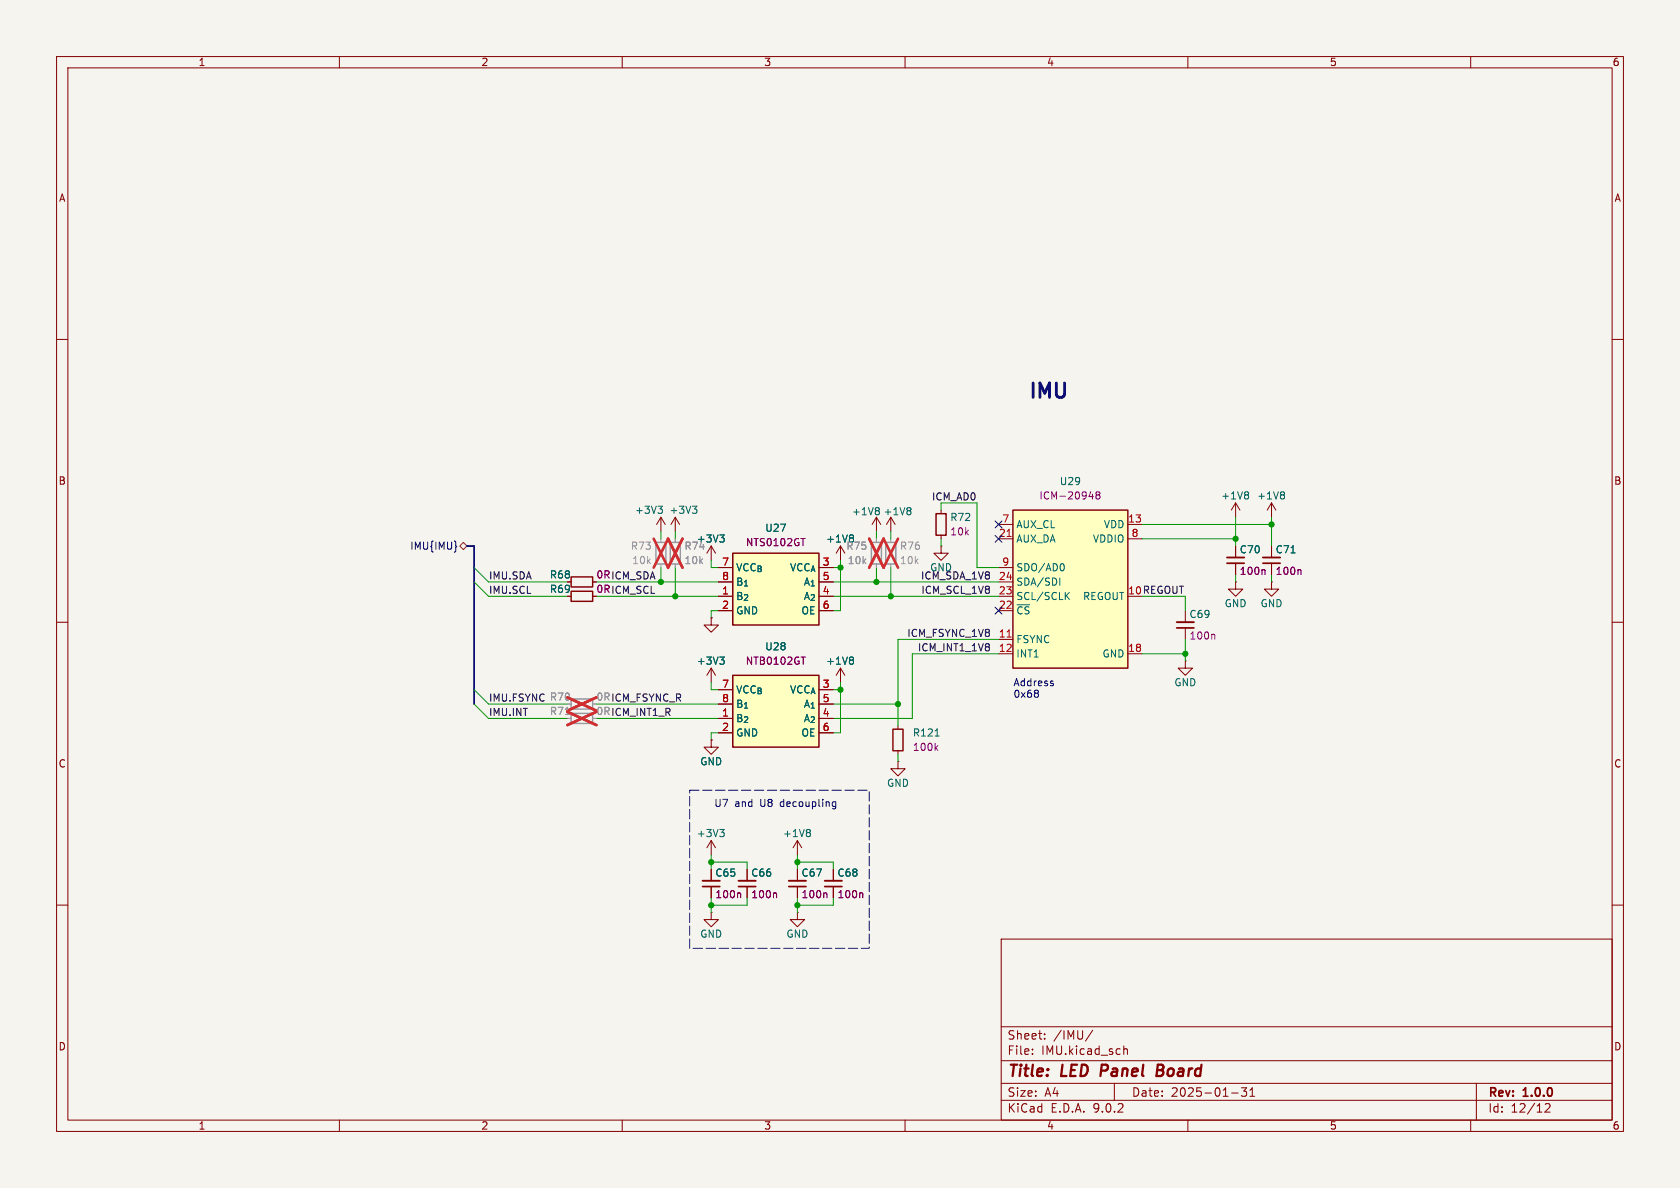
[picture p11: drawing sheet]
<svg xmlns="http://www.w3.org/2000/svg" width="297mm" height="210mm" viewBox="0 0 297 210" stroke-linecap="round" stroke-linejoin="round" font-family="sans-serif">
<path d="M0 0h297v210h-297z" fill="#f5f4ef" stroke="#f5f4ef" stroke-width=".18"/>
<g fill="none" stroke="#840000" stroke-width=".18">
<path d="M10 10h277v190h-277zM12 12h273v186h-273zM60 10v2M110 10v2M160 10v2M210 10v2M260 10v2M10 60h2M285 60h2M116.8 91.4l-.7 1.3M116.8 91.4l.8 1.3M116.8 91.4v2.6"/>
<path d="M119.4 91.4l-.8 1.3M119.4 91.4l.7 1.3M119.4 91.4v2.6M125.7 96.5l-.7 1.3M125.7 96.5l.8 1.3M125.7 96.5v2.6M10 110h2M125.7 109.2v1.3h1.3l-1.3 1.3-1.2-1.3h1.2M125.7 109.2h.1M125.7 118.1v2.6M125.7 118.1l-.7 1.3M125.7 118.1l.8 1.3"/>
<path d="M285 110h2M125.7 130.8v1.3h1.3l-1.3 1.3-1.2-1.3h1.2M125.7 130.8h.1M158.7 134.6v1.3h1.3l-1.3 1.3-1.2-1.3h1.2M158.7 134.6h.1M125.7 148.6v2.5M125.7 153.7v2M125.7 156.7v2.1M125.7 148.6l-.7 1.3M125.7 148.6l.8 1.3M132.1 153.7v2M132.1 156.7v2.1"/>
<path d="M141 148.6l-.8 1.3M141 148.6l.7 1.3M141 148.6v2.5M141 153.7v2M141 156.7v2.1M147.3 153.7v2M147.3 156.7v2.1M10 160h2M125.7 161.3v1.3h1.3l-1.3 1.2-1.2-1.2h1.2M125.7 161.3h.1M141 161.3v1.3h1.2l-1.2 1.2-1.3-1.2h1.3M141 161.3h.1"/>
<path d="M177 166h108v32h-108zM285 160h2M60 198v2M110 198v2M160 198v2M177 194.5h108M177 191.5h108M177 187.5h108M177 181.5h108M182.5 186.3v.1M182.5 185.5v.1M184.7 183.6v.1"/>
<path d="M184.7 182.8v.1M193.2 182.1l-1.3 2M197 191.5v3M198.7 184.9v1.5M198.7 185.5l.2-.1 .3 .1 .1 .9M210 198v2M217.7 193.2h1.2M219.5 192.3h.9l-.5 .6 .4 .1v.7l-.2 .1h-.4l-.2-.1M221 193.8h.8M221 192.7l.4-.4v1.5M260 198v2M261 191.5v6.5"/>
<path d="M273.2 195.2l.5-.1 .3 .1v.3l-.9 1.1h.9"/>
</g>
<path d="M194.8 188.2l-.3 2M204.6 189.2h.6M205.2 189.2l.3 .1M205.4 188.2h-.7l-.3 2 1-.1M205.4 189.1l-.2 .1" fill="none" stroke="#840000" stroke-width=".4"/>
<path d="M124.2 156.7h3.1M130.6 156.7h3M139.4 156.7h3.1M145.8 156.7h3" fill="none" stroke="#840000" stroke-width=".3"/>
<path d="M124.2 155.7h3.1M130.6 155.7h3M139.4 155.7h3.1M145.8 155.7h3" fill="none" stroke="#840000" stroke-width=".33"/>
<path d="M130.8 157.8l.1 .2v.7M137.1 157.8l.2 .2v.7M146 157.8l.2 .2v.7M152.3 157.8l.2 .2v.7" fill="none" stroke="#840084" stroke-width=".18"/>
<path d="M116 95.9h1.7v3.8h-1.7zM118.5 95.9h1.8v3.8h-1.8z" fill="none" stroke="#9c9b98" stroke-width=".25"/>
<path d="M116.8 95.3v.6M116.8 99.7v.6M119.4 95.3v.6M119.4 99.7v.6" fill="none" stroke="#9c9b98" stroke-width=".18"/>
<path d="M115.6 95.2l2.5 5.2M118.1 95.2l2.6 5.2M118.1 95.2l-2.5 5.2M120.7 95.2l-2.6 5.2" fill="none" stroke="#e12e31" stroke-width=".46"/>
<path d="M116.3 89.5h.8l-.4 .5M116.9 90l.2 .2v.3l-.2 .2M122.4 89.5h.8l-.4 .5M123 90l.2 .2v.3l-.2 .2M127.2 94.6h.8l-.4 .4M127.8 95l.2 .3v.3l-.2 .2M127.2 116.1h.8l-.4 .5M127.8 116.6l.2 .3v.3l-.2 .2M127.2 146.6h.8l-.4 .5M127.8 147.1l.2 .3v.3l-.2 .2M143 146.6l.3 .3-.3 .3 .3 .2v.3l-.3 .2" fill="none" stroke="#006464" stroke-width=".18"/>
<path d="M129.5 97.8h15.3v12.7h-15.3z" fill="#ffffc2"/>
<path d="M129.5 97.8h15.3v12.7h-15.3zM165.5 90.8h1.8v3.8h-1.8z" fill="none" stroke="#840000" stroke-width=".25"/>
<g fill="none" stroke="#840000" stroke-width=".18">
<path d="M148.6 96.5l-.8 1.3M148.6 96.5l.8 1.3M148.6 96.5v2.6M157.5 91.4l-.8 1.3M157.5 91.4l.7 1.3M157.5 91.4v2.6M166.4 90.2v.6M166.4 94.6v.7M127 100.3h2.5M127 102.9h2.5M127 105.4h2.5M127 108h2.5"/>
<path d="M144.8 100.3h2.5M144.8 102.9h2.5M144.8 105.4h2.5M144.8 108h2.5M148.6 118.1v2.6M148.6 118.1l-.8 1.3M148.6 118.1l.8 1.3"/>
</g>
<path d="M141.6 95.2h.7" fill="none" stroke="#840084" stroke-width=".18"/>
<path d="M150.6 94.6l.3 .2-.3 .3 .3 .2v.3M160.8 89.7l.2 .3-.2 .3 .2 .2v.3l-.2 .2M150.6 116.1l.3 .3-.3 .3 .3 .2v.3l-.3 .2" fill="none" stroke="#006464" stroke-width=".18"/>
<path d="M129.5 119.4h15.3v12.7h-15.3z" fill="#ffffc2"/>
<path d="M101 102h3.8v1.8h-3.8zM101 104.5h3.8v1.8h-3.8zM129.5 119.4h15.3v12.7h-15.3zM157.9 128.9h1.7v3.8h-1.7z" fill="none" stroke="#840000" stroke-width=".25"/>
<g fill="none" stroke="#840000" stroke-width=".18">
<path d="M154.9 91.4l-.7 1.3M154.9 91.4l.8 1.3M154.9 91.4v2.6M166.4 96.5v1.3h1.2l-1.2 1.3-1.3-1.3h1.3M166.4 96.5h.1M218.4 96.5v2.1M218.4 99.6v2M224.8 96.5v2.1M224.8 99.6v2M100.3 102.9h.7M100.3 105.4h.7M104.8 102.9h.6"/>
<path d="M104.8 105.4h.6M209.5 116.8v1.3h1.3l-1.3 1.3-1.2-1.3h1.2M209.5 116.8h.1M127 121.9h2.5M127 124.5h2.5M127 127h2.5M127 129.5h2.5M144.8 121.9h2.5M144.8 124.5h2.5M144.8 127h2.5M144.8 129.5h2.5M158.7 128.3v.6"/>
<path d="M158.7 132.7v.7"/>
</g>
<path d="M141.6 116.1h.8M223.5 100.7l.1 .2v.6M229.8 100.7l.2 .2v.6M165.4 132.2l.4 .5M165.8 131.8l-.5 .5" fill="none" stroke="#840084" stroke-width=".18"/>
<path d="M154.1 95.9h1.7v3.8h-1.7zM156.6 95.9h1.8v3.8h-1.8zM101 123.6h3.8v1.7h-3.8zM101 126.1h3.8v1.8h-3.8z" fill="none" stroke="#9c9b98" stroke-width=".25"/>
<path d="M154.9 95.3v.6M154.9 99.7v.6M157.5 95.3v.6M157.5 99.7v.6M100.3 124.5h.7M100.3 127h.7M104.8 124.5h.6M104.8 127h.6" fill="none" stroke="#9c9b98" stroke-width=".18"/>
<path d="M153.7 95.2l2.5 5.2M156.2 95.2l2.6 5.2M156.2 95.2l-2.5 5.2M158.8 95.2l-2.6 5.2M100.3 123.3l5.1 2.3M100.3 125.8l5.1 2.4M105.4 123.3l-5.1 2.3M105.4 125.8l-5.1 2.4" fill="none" stroke="#e12e31" stroke-width=".46"/>
<path d="M155.2 89.7l.3 .3-.3 .3 .3 .2v.3l-.3 .2M228.2 97.7h.8M165.3 130.1h.7" fill="none" stroke="#006464" stroke-width=".18"/>
<path d="M99.9 126.3h.8" fill="none" stroke="#939391" stroke-width=".18"/>
<path d="M216.9 99.6h3.1M223.3 99.6h3" fill="none" stroke="#840000" stroke-width=".3"/>
<path d="M216.9 98.6h3.1M223.3 98.6h3" fill="none" stroke="#840000" stroke-width=".33"/>
<path d="M179.1 90.2h20.3v27.9h-20.3z" fill="#ffffc2"/>
<path d="M179.1 90.2h20.3v27.9h-20.3z" fill="none" stroke="#840000" stroke-width=".25"/>
<g fill="none" stroke="#840000" stroke-width=".18">
<path d="M176.5 92.7h2.6M176.5 95.3h2.6M199.4 92.7h2.5M199.4 95.3h2.5M218.4 88.9l-.7 1.3M218.4 88.9l.8 1.3M218.4 88.9v2.5M218.4 96.5v2.1M218.4 99.6v2M224.8 88.9l-.8 1.3M224.8 88.9l.8 1.3M224.8 88.9v2.5"/>
<path d="M224.8 96.5v2.1M224.8 99.6v2M100.3 102.9h.7M100.3 105.4h.7M104.8 102.9h.6M104.8 105.4h.6M125.7 109.2h.1M127 100.3h2.5M127 102.9h2.5M127 105.4h2.5M127 108h2.5M144.8 100.3h2.5"/>
<path d="M144.8 102.9h2.5M144.8 105.4h2.5M144.8 108h2.5M176.5 100.3h2.6M176.5 102.9h2.6M176.5 105.4h2.6M176.5 108h2.6M176.5 113h2.6M176.5 115.6h2.6M199.4 115.6h2.5M209.5 108v2M209.5 111v2"/>
<path d="M218.4 102.9v1.2h1.3l-1.3 1.3-1.2-1.3h1.2M218.4 102.9h.1M224.8 102.9v1.2h1.3l-1.3 1.3-1.3-1.3h1.3M224.8 102.9h.1M125.7 130.8h.1M127 121.9h2.5M127 124.5h2.5M127 127h2.5M127 129.5h2.5M144.8 121.9h2.5M144.8 124.5h2.5M144.8 127h2.5"/>
<path d="M144.8 129.5h2.5M125.7 153.7v2M125.7 156.7v2.1M132.1 153.7v2M132.1 156.7v2.1M141 153.7v2M141 156.7v2.1M147.3 153.7v2M147.3 156.7v2.1"/>
</g>
<path d="M178 94.8h.8M178 112.6h.8" fill="none" stroke="#a90000" stroke-width=".18"/>
<g fill="none" stroke="#006464" stroke-width=".18">
<path d="M127.2 94.6h.8l-.4 .4M127.8 95l.2 .3v.3l-.2 .2M150.6 94.6l.3 .2-.3 .3 .3 .2v.3M187.8 99.6a.79 .79 0 0 1 0 1.3M220.5 86.9l.2 .3-.2 .3 .2 .2v.3l-.2 .2M226.8 86.9l.3 .3-.3 .3 .3 .2v.3l-.3 .2M228.2 97.7h.8M127.2 116.1h.8l-.4 .5M127.8 116.6l.2 .3v.3l-.2 .2M150.6 116.1l.3 .3-.3 .3 .3 .2v.3l-.3 .2M187.4 102.2v1.2M188.5 105.3l.6 .7"/>
<path d="M189.1 104.7l-.8 .7"/>
</g>
<g fill="none" stroke="#840084" stroke-width=".18">
<path d="M141.6 95.2h.7M192.5 87.8h.8M193.1 87.4v.8M194 87.5l-.3-.3 .3-.3h.2l.3 .3-.3 .3M194 87.5l-.3 .2 .1 .4 .2 .1 .3-.1 .2-.1v-.3l-.3-.2M194 87.5h.2M141.6 116.1h.8M214.6 112.1l.2 .2v.7M223.5 100.7l.1 .2v.6M229.8 100.7l.2 .2v.6M130.8 157.8l.1 .2v.7M137.1 157.8l.2 .2v.7"/>
<path d="M146 157.8l.2 .2v.7M152.3 157.8l.2 .2v.7"/>
</g>
<path d="M208 111h3.1" fill="none" stroke="#840000" stroke-width=".3"/>
<path d="M208 110h3.1" fill="none" stroke="#840000" stroke-width=".33"/>
<path d="M80.6 96.6h.1l-.1 .1M175.9 94.6l1.2 1.3M175.9 92.1l1.2 1.2M177.1 94.6l-1.2 1.3M177.1 92.1l-1.2 1.2M175.9 107.3l1.2 1.3M177.1 107.3l-1.2 1.3" fill="none" stroke="#000084" stroke-width=".18"/>
<path d="M81.3 96.5l.6-.6 .6 .6-.6 .7z" fill="none" stroke="#725600" stroke-width=".18"/>
<path d="M174.9 113.9v.3M174.9 114.5v.4" fill="none" stroke="#0f0f0f" stroke-width=".18"/>
<path d="M82.5 96.5h1.3v28" fill="none" stroke="#000084" stroke-width=".3"/>
<g fill="none" stroke="#009600" stroke-width=".18">
<path d="M116.8 94v1.3M119.4 94v1.3M125.7 99.1v1.2h1.3M148.6 99.1v8.9h-1.3M154.9 94v1.3M157.5 94v1.3M166.4 90.2v-1.3h6.3v11.4h3.8M166.4 95.3v1.2M201.9 95.3h16.5M201.9 92.7h22.9M218.4 91.4v5.1M224.8 91.4v5.1"/>
<path d="M83.8 100.3l2.6 2.6h13.9M83.8 102.9l2.6 2.5h13.9M105.4 102.9h21.6M105.4 105.4h21.6M116.8 100.3v2.6M119.4 100.3v5.1M127 108h-1.3v1.2M147.3 102.9h29.2M147.3 105.4h29.2M147.3 100.3h1.3M154.9 100.3v2.6M157.5 100.3v5.1"/>
<path d="M176.5 113h-17.8v15.3M176.5 115.6h-15.2v11.4h-14M201.9 105.4h7.6v2.6M201.9 115.6h7.6M209.5 113v3.8M218.4 101.6v1.3M224.8 101.6v1.3M83.8 121.9l2.6 2.6h13.9M83.8 124.5l2.6 2.5h13.9M105.4 124.5h21.6M105.4 127h21.6M125.7 120.7v1.2h1.3"/>
<path d="M127 129.5h-1.3v1.3M147.3 121.9h1.3M147.3 124.5h11.4M148.6 120.7v8.8h-1.3M158.7 133.4v1.2M125.7 152.4h6.4v1.3M125.7 151.1v2.6M125.7 158.8v2.5M132.1 158.8v1.2h-6.4M141 152.4h6.3v1.3M141 151.1v2.6M141 158.8v2.5"/>
<path d="M147.3 158.8v1.2h-6.3"/>
</g>
<path d="M183.5 122.1l.1 .2-.3 .2 .3 .3v.2l-.3 .3M186.1 120.8l.1 .2-.1 .2M186.1 120.4h.1M147.3 142.5h.4M147.3 141.8h.4M147.7 141.7v1.1l-.2 .2-.3-.1" fill="none" stroke="#0000c2" stroke-width=".18"/>
<path d="M121.9 139.7h31.8v27.9h-31.8z" fill="none" stroke="#0000c2" stroke-width=".18" stroke-dasharray="1.7 .6"/>
<path d="M119.4 95.3v.6M119.4 99.7v.6M154.9 95.3v.6M154.9 99.7v.6M100.3 124.5h.7M100.3 127h.7M104.8 124.5h.6M104.8 127h.6" fill="none" stroke="#9c9b98" stroke-width=".18"/>
<path d="M118.1 95.2l2.6 5.2M120.7 95.2l-2.6 5.2M153.7 95.2l2.5 5.2M156.2 95.2l-2.5 5.2M100.3 123.3l5.1 2.3M100.3 125.8l5.1 2.4M105.4 123.3l-5.1 2.3M105.4 125.8l-5.1 2.4" fill="none" stroke="#e12e31" stroke-width=".46"/>
<path d="M99.9 126.3h.8" fill="none" stroke="#939391" stroke-width=".18"/>
<g fill="#009600" stroke="#009600" stroke-width=".18">
<circle cx="218.4" cy="95.3" r=".46"/>
<circle cx="224.8" cy="92.7" r=".46"/>
<circle cx="209.5" cy="115.6" r=".46"/>
<circle cx="119.4" cy="105.4" r=".46"/>
<circle cx="116.8" cy="102.9" r=".46"/>
<circle cx="125.7" cy="152.4" r=".46"/>
<circle cx="141" cy="160" r=".46"/>
<circle cx="125.7" cy="160" r=".46"/>
<circle cx="141" cy="152.4" r=".46"/>
<circle cx="148.6" cy="100.3" r=".46"/>
<circle cx="148.6" cy="121.9" r=".46"/>
<circle cx="154.9" cy="102.9" r=".46"/>
<circle cx="158.7" cy="124.5" r=".46"/>
<circle cx="157.5" cy="105.4" r=".46"/>
</g>
<text font-size="3.5" fill="#0000c2" x="181.5" y="71.1">IMU</text>
<g font-size="2.8" fill="#840000">
<text x="178" y="190.9">Title:</text>
<text x="187.7" y="190.9">LED</text>
<text x="195.4" y="190.9">Panel</text>
<text x="206.1" y="190.9">Board</text>
</g>
<g font-size="2.1" fill="#840000">
<text x="178" y="184">Sheet:</text>
<text x="186.2" y="184">/IMU/</text>
<text x="178" y="186.7">File:</text>
<text x="184.1" y="186.7">IMU.kicad_sch</text>
<text x="178" y="196.9">KiCad</text>
<text x="178" y="194.1">Size:</text>
<text x="184.7" y="194.1">A4</text>
<text x="185.7" y="196.9">E.D.A.</text>
<text x="193.3" y="196.9">9.0.2</text>
<text x="200" y="194.1">Date:</text>
<text x="207" y="194.1">2025-01-31</text>
<text x="263" y="194.3">Rev:</text>
<text x="263" y="196.9">Id:</text>
<text x="267.1" y="196.9">12/12</text>
<text x="269.4" y="194.3">1.0.0</text>
</g>
<g font-size="1.8" fill="#840000">
<text x="35" y="11.9">1</text>
<text x="85" y="11.9">2</text>
<text x="135" y="11.9">3</text>
<text x="185" y="11.9">4</text>
<text x="235" y="11.9">5</text>
<text x="285" y="11.9">6</text>
<text x="10.3" y="35.9">A</text>
<text x="285.3" y="35.9">A</text>
<text x="10.3" y="85.9">B</text>
<text x="285.3" y="85.9">B</text>
<text x="10.3" y="135.9">C</text>
<text x="285.3" y="135.9">C</text>
<text x="10.3" y="185.9">D</text>
<text x="285.3" y="185.9">D</text>
<text x="35" y="199.9">1</text>
<text x="85" y="199.9">2</text>
<text x="135" y="199.9">3</text>
<text x="185" y="199.9">4</text>
<text x="235" y="199.9">5</text>
<text x="285" y="199.9">6</text>
</g>
<g font-size="1.8" fill="#0f0f0f">
<text x="164.7" y="88.6">ICM_AD0</text>
<text x="164.3" y="101.2">GND</text>
<text x="86.4" y="102.5">IMU.SDA</text>
<text x="86.4" y="105.1">IMU.SCL</text>
<text x="105.3" y="102.5">0R ICM_SDA</text>
<text x="105.3" y="105">0R ICM_SCL</text>
<text x="162.7" y="102.5">ICM_SDA_1V8</text>
<text x="162.8" y="105.1">ICM_SCL_1V8</text>
<text x="199.3" y="105.2">10 REGOUT</text>
<text x="160.3" y="112.7">ICM_FSYNC_1V8</text>
<text x="162.2" y="115.2">ICM_INT1_1V8</text>
<text x="86.4" y="124.1">IMU.FSYNC R70</text>
<text x="105.3" y="124.1">0R ICM_FSYNC_R</text>
<text x="86.4" y="126.7">IMU.INT</text>
<text x="105.3" y="126.6">0R ICM_INT1_R</text>
</g>
<g font-size="1.8" fill="#840084">
<text x="183.7" y="88.5">ICM-20948</text>
<text x="167.9" y="94.8">10k</text>
<text x="131.8" y="96.7">NTS0102GT</text>
<text x="219.1" y="101.8">100n</text>
<text x="225.4" y="101.8">100n</text>
<text x="105.3" y="102.5">0R</text>
<text x="105.3" y="105">0R</text>
<text x="210.2" y="113.3">100n</text>
<text x="131.7" y="117.7">NTB0102GT</text>
<text x="161.3" y="132.9">100k</text>
<text x="126.4" y="159">100n</text>
<text x="132.7" y="159">100n</text>
<text x="141.6" y="159">100n</text>
<text x="148" y="159">100n</text>
</g>
<g font-size="1.8" fill="#006464">
<text x="187.3" y="86">U29</text>
<text x="215.8" y="88.5">+1V8</text>
<text x="222.2" y="88.5">+1V8</text>
<text x="112.2" y="91">+3V3</text>
<text x="118.3" y="91">+3V3</text>
<text x="135.2" y="94.2">U27</text>
<text x="150.5" y="91.3">+1V8</text>
<text x="156.1" y="91.3">+1V8</text>
<text x="167.9" y="92.3">R72</text>
<text x="179.6" y="93.6">AUX_CL</text>
<text x="195.1" y="93.6">VDD</text>
<text x="123.1" y="96.1">+3V3</text>
<text x="130" y="101.2">VCC_{B}</text>
<text x="139.5" y="101.2">VCC_{A}</text>
<text x="146" y="96.1">+1V8</text>
<text x="179.6" y="96.1">AUX_DA</text>
<text x="179.6" y="101.2">SDO/AD0</text>
<text x="193.1" y="96.1">VDDIO</text>
<text x="219.1" y="98">C70</text>
<text x="225.4" y="98">C71</text>
<text x="97.1" y="102.5">R68</text>
<text x="97.1" y="105">R69</text>
<text x="130" y="103.7">B_{1}</text>
<text x="130" y="106.3">B_{2}</text>
<text x="142" y="103.7">A_{1}</text>
<text x="142" y="106.3">A_{2}</text>
<text x="179.6" y="103.7">SDA/SDI</text>
<text x="179.6" y="106.3">SCL/SCLK</text>
<text x="191.4" y="106.3">REGOUT</text>
<text x="216.4" y="107.5">GND</text>
<text x="222.8" y="107.5">GND</text>
<text x="130" y="108.8">GND</text>
<text x="141.6" y="108.8">OE</text>
<text x="179.6" y="108.8">~{CS}</text>
<text x="179.6" y="113.9">FSYNC</text>
<text x="210.2" y="109.4">C69</text>
<text x="123.1" y="117.7">+3V3</text>
<text x="135.2" y="115.2">U28</text>
<text x="146" y="117.7">+1V8</text>
<text x="179.6" y="116.4">INT1</text>
<text x="194.8" y="116.4">GND</text>
<text x="130" y="122.8">VCC_{B}</text>
<text x="130" y="125.3">B_{1}</text>
<text x="139.5" y="122.8">VCC_{A}</text>
<text x="142" y="125.3">A_{1}</text>
<text x="207.5" y="121.5">GND</text>
<text x="130" y="127.9">B_{2}</text>
<text x="130" y="130.4">GND</text>
<text x="141.6" y="130.4">OE</text>
<text x="142" y="127.9">A_{2}</text>
<text x="161.3" y="130.4">R121</text>
<text x="123.7" y="135.5">GND</text>
<text x="156.7" y="139.3">GND</text>
<text x="123.1" y="148.2">+3V3</text>
<text x="138.3" y="148.2">+1V8</text>
<text x="126.4" y="155.2">C65</text>
<text x="132.7" y="155.2">C66</text>
<text x="141.6" y="155.2">C67</text>
<text x="148" y="155.2">C68</text>
<text x="123.7" y="166">GND</text>
<text x="138.9" y="166">GND</text>
</g>
<g font-size="1.8" fill="#a90000">
<text x="176.5" y="95">21</text>
<text x="177.1" y="92.5">7</text>
<text x="199.3" y="92.5">13</text>
<text x="200" y="95">8</text>
<text x="127.6" y="100.1">7</text>
<text x="145.3" y="100.1">3</text>
<text x="177.1" y="100.1">9</text>
<text x="127.6" y="102.6">8</text>
<text x="127.6" y="105.2">1</text>
<text x="127.6" y="107.7">2</text>
<text x="145.3" y="102.6">5</text>
<text x="145.3" y="105.2">4</text>
<text x="145.3" y="107.7">6</text>
<text x="176.5" y="102.6">24</text>
<text x="176.5" y="105.2">23</text>
<text x="176.5" y="107.7">22</text>
<text x="176.5" y="112.8">11</text>
<text x="176.5" y="115.3">12</text>
<text x="199.3" y="115.3">18</text>
<text x="127.6" y="121.7">7</text>
<text x="127.6" y="124.2">8</text>
<text x="145.3" y="121.7">3</text>
<text x="145.3" y="124.2">5</text>
<text x="127.6" y="126.7">1</text>
<text x="127.6" y="129.3">2</text>
<text x="145.3" y="126.7">4</text>
<text x="145.3" y="129.3">6</text>
</g>
<text font-size="1.8" fill="#000084" x="72.4" y="97.4">IMU{IMU}</text>
<g font-size="1.8" fill="#939391">
<text x="111.4" y="97.4">R73</text>
<text x="120.9" y="97.4">R74</text>
<text x="149.5" y="97.4">R75</text>
<text x="159" y="97.4">R76</text>
<text x="97.1" y="124.1">R70</text>
<text x="97.1" y="126.6">R71</text>
</g>
<g font-size="1.8" fill="#9c9b98">
<text x="111.7" y="99.9">10k</text>
<text x="120.9" y="99.9">10k</text>
<text x="149.8" y="99.9">10k</text>
<text x="159" y="99.9">10k</text>
<text x="105.3" y="124.1">0R</text>
<text x="105.3" y="126.6">0R</text>
</g>
<g font-size="1.8" fill="#0000c2">
<text x="179.1" y="121.5">Address</text>
<text x="179.1" y="123.6">0x68</text>
<text x="126.2" y="142.9">U7</text>
<text x="129.9" y="142.9">and</text>
<text x="134.5" y="142.9">U8</text>
<text x="138.2" y="142.9">decoupling</text>
</g>
</svg>
